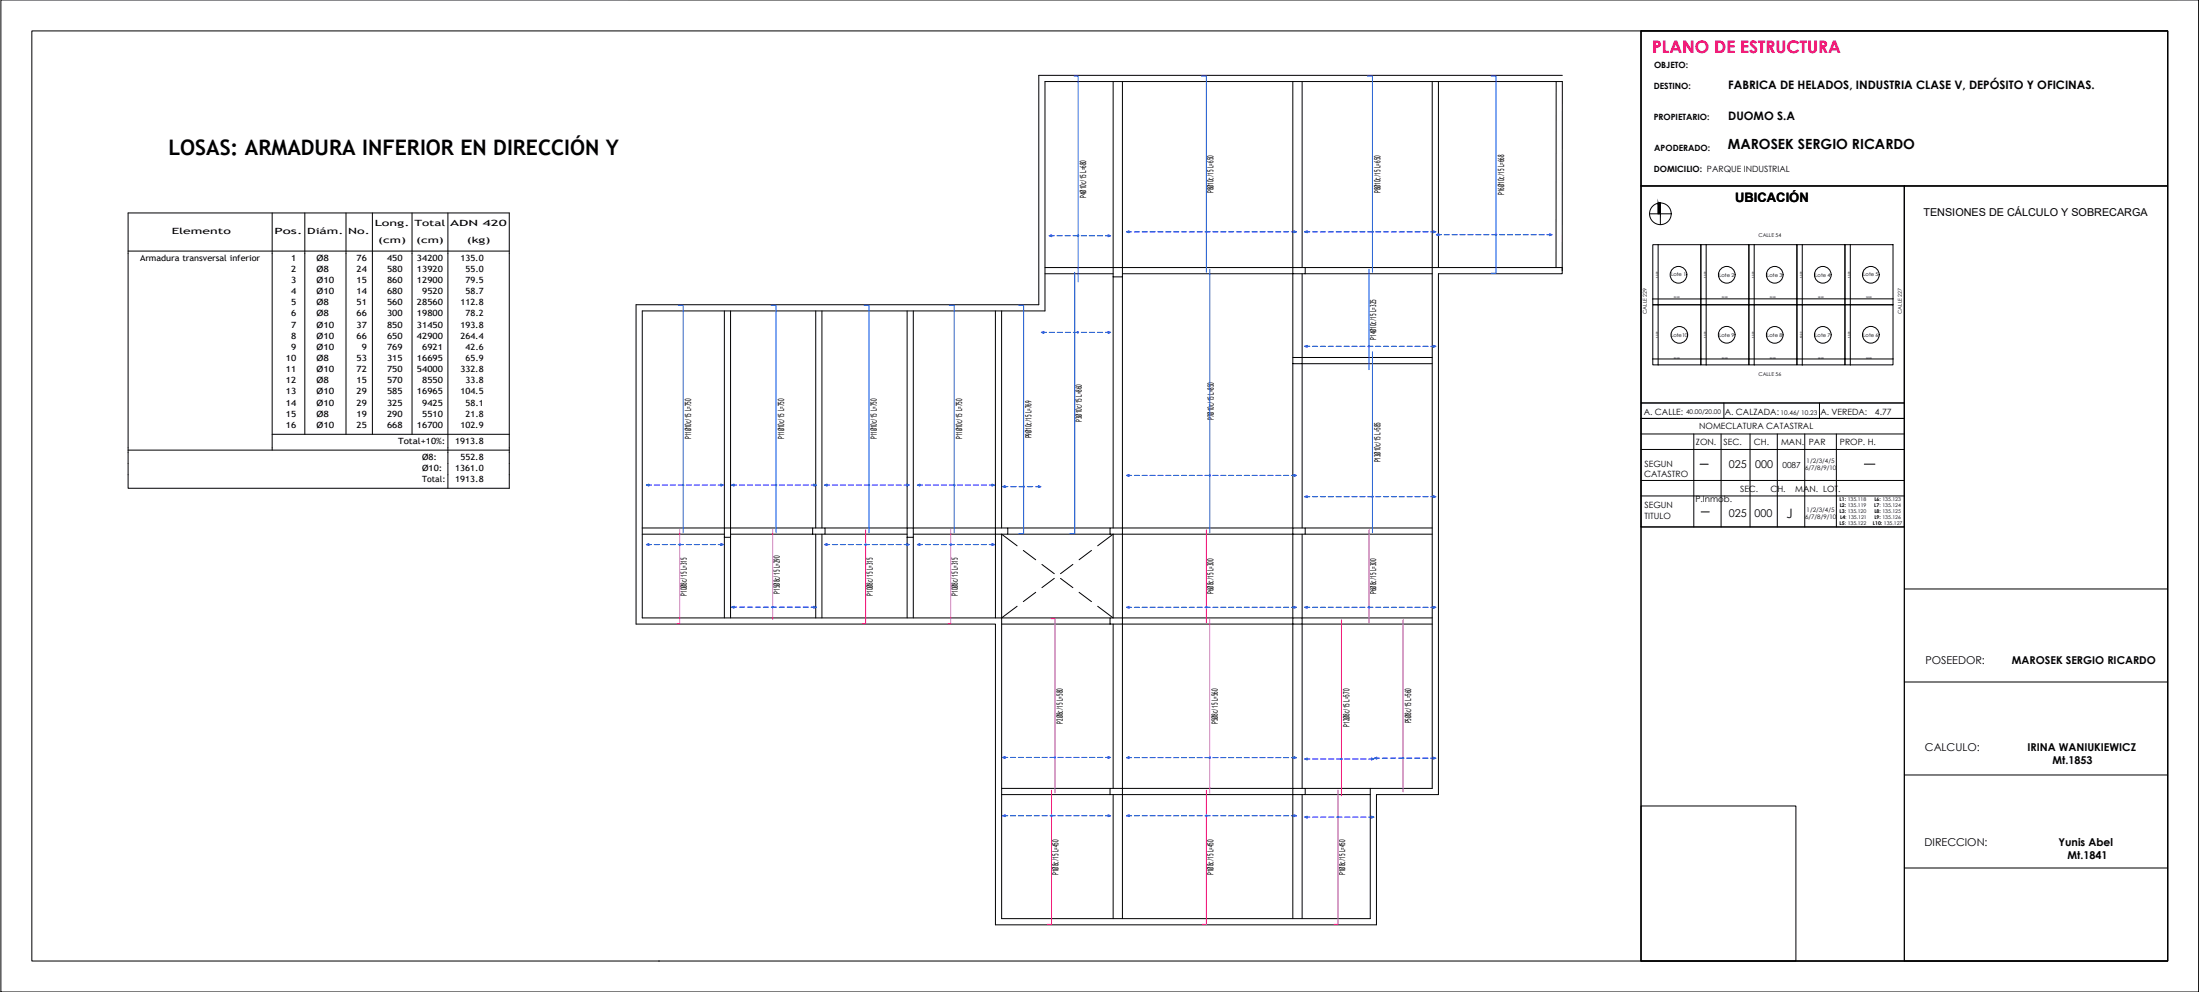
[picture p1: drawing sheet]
<svg xmlns="http://www.w3.org/2000/svg" width="710mm" height="320mm" viewBox="0 0 710 320" stroke-linecap="round" stroke-linejoin="round" font-family="sans-serif">
<!-- layer: 0 -->
<g fill="none" stroke="#000" stroke-width=".32">
<path d="M.3 0h709.4v320h-709.4zM10.3 10h689.4v300h-689.4zM529.7 10h170v300h-170zM529.7 10h170v50h-170zM529.7 10v300M529.7 10h170v300h-170M529.7 60h85v70h-85zM529.7 60h170M614.7 60h85v250h-85zM614.7 60v250M533.5 78.9h15.5v19.4h-15.5zM535.2 78.9v38.8"/>
<path d="M549 78.9h15.5v19.4h-15.5zM550.7 78.9v38.8M564.5 78.9h15.5v19.4h-15.5zM566.2 78.9v38.8M580 78.9h15.5v19.4h-15.5zM581.8 79l-.1 38.7M595.5 78.9h15.5v19.4h-15.5zM597.3 79v38.7M533.5 98.3h15.5v19.4h-15.5zM535.2 98.3h.1M549 98.3h15.5v19.4h-15.5zM549.1 96.4l-.1 .1"/>
<path d="M550.7 98.3h.1M564.5 98.3h15.5v19.4h-15.5zM564.6 96.4h-.1M566.2 98.3h.1M580 98.3h15.5v19.4h-15.5zM580.1 96.4h-.1M581.7 98.3l.1 .1M595.5 98.3h15.5v19.4h-15.5zM595.6 96.4h-.1M597.2 98.3h.1M611.1 96.4h-77.6M533.5 115.8h77.6"/>
<path d="M535.2 117.7h.1M549.1 115.8h-.1M550.7 117.7h.1M564.6 115.8h-.1M566.2 117.7h.1M580.1 115.8h-.1M595.6 115.8h-.1M529.7 130h85v5h-85zM529.7 135h85v35h-85zM529.7 135h85M529.7 140h85M546.7 140v30"/>
<path d="M555.6 140v30M556.5 130v5M564.9 140v30M573.7 140v30M582.6 140v30M587.3 130v5M592.8 140v30M529.7 145h85M529.7 155h85M529.7 160h85M529.7 170h85M614.7 190h85"/>
<path d="M614.7 220h85M529.7 260h50v50h-50zM614.7 250h85M614.7 280h85"/>
<circle cx="541.8" cy="88.6" r="2.69"/>
<circle cx="557.4" cy="88.6" r="2.69"/>
<circle cx="572.9" cy="88.6" r="2.69"/>
<circle cx="588.4" cy="88.6" r="2.69"/>
<circle cx="603.9" cy="88.6" r="2.69"/>
<circle cx="542.1" cy="108" r="2.69"/>
<circle cx="557.4" cy="108" r="2.69"/>
<circle cx="572.9" cy="108" r="2.69"/>
<circle cx="588.4" cy="108" r="2.69"/>
<circle cx="603.9" cy="108" r="2.69"/>
</g>
<!-- layer: VISTAS -->
<g fill="#000" stroke="#000" stroke-width=".32">
<path d="M535.6 65.5h.4z"/>
<path d="M535.6 65.5h.4zM535.2 65.5h.8z"/>
<path d="M535.2 65.5l.8 3.5v-3.5zM535.2 65.5l.8 3.5h-.8z"/>
</g>
<!-- layer: SILUETA DE SUPERFICIES -->
<g fill="none" stroke="#000" stroke-width=".32">
<path d="M532.5 69h6.9M535.2 65.5v3.5M536 65.5v7"/>
<circle cx="536" cy="69" r="3.5"/>
</g>
<!-- layer: plano 01 -->
<path d="M548.8 149.7h2.6M601.8 149.7h3.4M549.1 165.1h2.7" fill="none" stroke="#000" stroke-width=".32"/>
<!-- layer: 0 -->
<path d="M202.7 0h500" fill="none" stroke="#808080" stroke-width=".32"/>
<!-- layer: A-VISTA MUROS -->
<g fill="none" stroke="#000" stroke-width=".32">
<path d="M359.3 26.3v60h-22M362.3 26.3v60h55v-60M420.3 26.3v60M462.3 26.3v228h-41M464.3 26.3v60M502.3 26.3v60M504.3 24.3h-169v74h-130v103h116v97h123v-42h20v-168h40v-2h-83M337.3 88.3h22M359.3 86.3h3v3h-3zM359.3 89.3v81M362.3 89.3v81h55v-53M362.3 88.3h55"/>
<path d="M417.3 86.3h4v2h-4zM417.3 88.3v27M420.3 88.3v27h42M421.3 88.3h41M504.3 87.3v-61h-167v74h-130v99h151M233.8 100.3v70h-26.5M235.8 100.3v70h26.5M263.3 100.3v70M265.3 100.3v70M292.8 100.3v70h-26.5M294.8 100.3v70h26.5v-70M323.3 100.3v70"/>
<path d="M417.3 115.3h3v2h-3zM462.3 117.3h-42v53M207.3 172.3h26.5M233.8 170.3h2v3h-2zM233.8 173.3v26M235.8 172.3h26.5M235.8 173.3v26M262.3 170.3h4v2h-4zM263.3 172.3v27M265.3 172.3v27M266.3 172.3h26.5M292.8 170.3h2v3h-2z"/>
<path d="M292.8 173.3v26M294.8 172.3h26.5M294.8 173.3v26M321.3 170.3h4v2h-4zM321.3 172.3v27M323.3 172.3v124h119v-42M325.3 170.3h33M325.3 172.3h33M358.3 170.3h4v2h-4zM359.3 172.3v27M362.3 172.3h55v27h-55zM417.3 170.3h4v2h-4z"/>
<path d="M420.3 172.3v27h42M421.3 170.3h41M421.3 172.3h41M358.3 199.3h4v2h-4zM417.3 199.3h3v2h-3zM323.3 201.3h35M359.3 201.3v53M362.3 201.3h55v53h-55zM462.3 201.3h-42v53M323.3 254.3h35M323.3 256.3h35M358.3 254.3h4v2h-4z"/>
<path d="M359.3 256.3v40M417.3 254.3h4v2h-4zM417.3 256.3h-55v40M417.3 256.3v40M420.3 256.3v40M421.3 256.3h21"/>
</g>
<!-- layer: M-REFERENCIAS -->
<path d="M41.3 68.7h123.1v88.8h-123.1zM87.9 68.7v76.5M98.4 68.7v71.4M111.7 68.7v71.4M120.2 68.7v71.4M133 68.7v71.4M144.6 68.7v88.8M41.3 81h123.1M41.3 145.2h123.1M87.9 140.1h76.5" fill="none" stroke="#000" stroke-width=".32"/>
<!-- layer: PA_SIMB_HUEC -->
<path d="M323.3 172.3l5 3.8M330.3 177.5l4 3.1M352.3 177.5l-4 3.1M359.3 172.3l-5 3.7M328.3 195.6l-5 3.7M334.3 191.1l-4 2.9M336.3 182.1l4 3M340.3 186.6l-4 3M342.3 186.6l4 3M346.3 182l-4 3.1M348.3 191.1l4 3M354.3 195.6l5 3.7" fill="none" stroke="#000" stroke-width=".32"/>
<!-- layer: EH-BARRA 8mm VISTA -->
<g fill="none" stroke="#e713e0" stroke-width=".32">
<path d="M219.4 170.8v30.3h-1M249.4 170.8v29M279.4 170.8v30.3h-1M306.9 170.8v30.3h-1M389.4 170.8v30M441.9 170.8v30M339.2 199.5h1.3v56.3M390.5 199.8v56M433 199.8v56.9M452.9 199.8v55.6M339.4 254.8v43.3h-1.3M389.4 254.8v43.3h-1.3"/>
<path d="M431.9 254.8v43.3h-1.3"/>
</g>
<!-- layer: ARR_T_I_IG_LINEA -->
<g fill="none" stroke="#00f" stroke-width=".32">
<path d="M338.6 76l.8-.3v.7zM339.4 76h.9M341.2 76h1.7M343.8 76h1.7M346.4 76h1.7M349 76h1.7M351.6 76h1.7M354.2 76h1.7M356.8 76h.9M357.7 75.7l.8 .3-.8 .4zM363.6 74.8l.8-.3v.6zM364.4 74.8h.9"/>
<path d="M366.1 74.8h1.7M368.7 74.8h1.7M371.2 74.8h1.7M373.7 74.8h1.7M376.3 74.8h1.7M378.8 74.8h1.7M381.3 74.8h1.7M383.9 74.8h1.7M386.4 74.8h1.7M388.9 74.8h1.7M391.5 74.8h1.7M394 74.8h1.7"/>
<path d="M396.6 74.8h1.6M399.1 74.8h1.7M401.6 74.8h1.7M404.2 74.8h1.6M406.7 74.8h1.7M409.2 74.8h1.7M411.8 74.8h1.6M414.3 74.8h1.7M416.8 74.8h.9M417.7 74.5l.8 .3-.8 .3zM421.1 74.8l.8-.3v.6zM421.9 74.8h.9"/>
<path d="M423.7 74.8h1.6M426.2 74.8h1.7M428.7 74.8h1.7M431.3 74.8h1.7M433.8 74.8h1.7M436.4 74.8h1.7M438.9 74.8h1.7M441.5 74.8h1.7M444 74.8h1.7M446.6 74.8h1.7M449.1 74.8h1.7M451.6 74.8h1.7"/>
<path d="M454.2 74.8h1.7M456.7 74.8h1.7M459.3 74.8h1.7M461.8 74.8h.9M462.7 74.5l.8 .3-.8 .3zM463.6 75.7l.8-.3v.6zM464.4 75.7h.9M466.2 75.7h1.7M468.7 75.7h1.7M471.3 75.7h1.7M473.8 75.7h1.7M476.4 75.7h1.7"/>
<path d="M478.9 75.7h1.7M481.5 75.7h1.7M484 75.7h1.7M486.6 75.7h1.7M489.1 75.7h1.7M491.7 75.7h1.7M494.2 75.7h1.7M496.8 75.7h1.7M499.3 75.7h.9M500.2 75.4l.8 .3-.8 .3zM336.1 107.2l.9-.3v.6zM337 107.2h.8"/>
<path d="M338.7 107.2h1.7M341.3 107.2h1.7M343.9 107.2h1.7M346.4 107.2h1.8M349 107.2h1.8M351.6 107.2h1.8M354.2 107.2h1.7M356.8 107.2h.9M357.7 106.9l.8 .3-.8 .3zM421.1 111.7l.8-.3v.6zM421.9 111.7h.9M423.7 111.7h1.6"/>
<path d="M426.2 111.7h1.7M428.7 111.7h1.7M431.3 111.7h1.7M433.8 111.7h1.7M436.4 111.7h1.7M438.9 111.7h1.7M441.5 111.7h1.7M444 111.7h1.7M446.6 111.7h1.7M449.1 111.7h1.7M451.6 111.7h1.7M454.2 111.7h1.7"/>
<path d="M456.7 111.7h1.7M459.3 111.7h1.7M461.8 111.7h.9M462.7 111.4l.8 .3-.8 .3zM208.6 156.5l.9-.3v.6zM209.5 156.5h.8M211.2 156.5h1.7M213.8 156.5h1.7M216.3 156.5h1.7M218.9 156.5h1.7M221.5 156.5h1.7M224.1 156.5h1.7"/>
<path d="M226.7 156.5h1.7M229.2 156.5h1.8M231.8 156.5h.9M232.7 156.2l.8 .3-.8 .3zM236.1 156.5l.9-.3v.6zM237 156.5h.8M238.7 156.5h1.7M241.2 156.5h1.8M243.8 156.5h1.7M246.4 156.5h1.7M249 156.5h1.7M251.5 156.5h1.7"/>
<path d="M254.1 156.5h1.7M256.7 156.5h1.7M259.2 156.5h1.8M261.8 156.5h.9M262.7 156.2l.8 .3-.8 .3zM266.1 156.5l.9-.3v.6zM267 156.5h.8M268.7 156.5h1.7M271.2 156.5h1.8M273.8 156.5h1.7M276.4 156.5h1.7M279 156.5h1.7"/>
<path d="M281.5 156.5h1.7M284.1 156.5h1.7M286.7 156.5h1.7M289.2 156.5h1.8M291.8 156.5h.9M292.7 156.2l.8 .3-.8 .3zM296.1 156.5l.8-.3v.6zM296.9 156.5h.9M298.7 156.5h1.7M301.3 156.5h1.7M303.8 156.5h1.8M306.4 156.5h1.7"/>
<path d="M309 156.5h1.7M311.6 156.5h1.7M314.2 156.5h1.7M316.7 156.5h1.8M319.3 156.5h.9M320.2 156.2l.8 .3-.8 .3zM323.6 157l.9-.3v.6zM324.5 157h.8M326.2 157h1.8M328.9 157h1.8M331.6 157h1.8M334.3 157h.9"/>
<path d="M335.2 156.7l.8 .3-.8 .3zM363.6 153.3l.8-.3v.7zM364.4 153.3h.9M366.1 153.3h1.7M368.7 153.3h1.7M371.2 153.3h1.7M373.7 153.3h1.7M376.3 153.3h1.7M378.8 153.3h1.7M381.3 153.3h1.7M383.9 153.3h1.7M386.4 153.3h1.7"/>
<path d="M388.9 153.3h1.7M391.5 153.3h1.7M394 153.3h1.7M396.6 153.3h1.6M399.1 153.3h1.7M401.6 153.3h1.7M404.2 153.3h1.6M406.7 153.3h1.7M409.2 153.3h1.7M411.8 153.3h1.6M414.3 153.3h1.7M416.8 153.3h.9"/>
<path d="M417.7 153l.8 .3-.8 .4zM462.7 159.9l.8 .3-.8 .3zM208.6 175.7l.9-.4v.7zM209.5 175.7h.8M211.2 175.7h1.7M213.8 175.7h1.7M216.3 175.7h1.7M218.9 175.7h1.7M221.5 175.7h1.7M224.1 175.7h1.7M226.7 175.7h1.7M229.2 175.7h1.8"/>
<path d="M231.8 175.7h.9M232.7 175.3l.8 .4-.8 .3zM266.1 175.7l.9-.4v.7zM267 175.7h.8M268.7 175.7h1.7M271.2 175.7h1.8M273.8 175.7h1.7M276.4 175.7h1.7M279 175.7h1.7M281.5 175.7h1.7M284.1 175.7h1.7M286.7 175.7h1.7"/>
<path d="M289.2 175.7h1.8M291.8 175.7h.9M292.7 175.3l.8 .4-.8 .3zM296.1 175.7l.8-.4v.7zM296.9 175.7h.9M298.7 175.7h1.7M301.3 175.7h1.7M303.8 175.7h1.8M306.4 175.7h1.7M309 175.7h1.7M311.6 175.7h1.7M314.2 175.7h1.7"/>
<path d="M316.7 175.7h1.8M319.3 175.7h.9M320.2 175.3l.8 .4-.8 .3zM421.1 160.2l.8-.3v.6zM421.9 160.2h.9M423.7 160.2h1.6M426.2 160.2h1.7M428.7 160.2h1.7M431.3 160.2h1.7M433.8 160.2h1.7M436.4 160.2h1.7M438.9 160.2h1.7"/>
<path d="M441.5 160.2h1.7M444 160.2h1.7M446.6 160.2h1.7M449.1 160.2h1.7M451.6 160.2h1.7M454.2 160.2h1.7M456.7 160.2h1.7M459.3 160.2h1.7M461.8 160.2h.9M236.1 195.8l.9-.3v.7zM237 195.8h.8M238.7 195.8h1.7"/>
<path d="M241.2 195.8h1.8M243.8 195.8h1.7M246.4 195.8h1.7M249 195.8h1.7M251.5 195.8h1.7M254.1 195.8h1.7M256.7 195.8h1.7M259.2 195.8h1.8M261.8 195.8h.9M262.7 195.5l.8 .3-.8 .4zM363.6 195.9l.8-.3v.6zM364.4 195.9h.9"/>
<path d="M366.1 195.9h1.7M368.7 195.9h1.7M371.2 195.9h1.7M373.7 195.9h1.7M376.3 195.9h1.7M378.8 195.9h1.7M381.3 195.9h1.7M383.9 195.9h1.7M386.4 195.9h1.7M388.9 195.9h1.7M391.5 195.9h1.7M394 195.9h1.7"/>
<path d="M396.6 195.9h1.6M399.1 195.9h1.7M401.6 195.9h1.7M404.2 195.9h1.6M406.7 195.9h1.7M409.2 195.9h1.7M411.8 195.9h1.6M414.3 195.9h1.7M416.8 195.9h.9M417.7 195.6l.8 .3-.8 .3zM421.1 195.9l.8-.3v.6zM421.9 195.9h.9"/>
<path d="M423.7 195.9h1.6M426.2 195.9h1.7M428.7 195.9h1.7M431.3 195.9h1.7M433.8 195.9h1.7M436.4 195.9h1.7M438.9 195.9h1.7M441.5 195.9h1.7M444 195.9h1.7M446.6 195.9h1.7M449.1 195.9h1.7M451.6 195.9h1.7"/>
<path d="M454.2 195.9h1.7M456.7 195.9h1.7M459.3 195.9h1.7M461.8 195.9h.9M462.7 195.6l.8 .3-.8 .3zM323.6 244.3l.9-.3v.6zM324.5 244.3h.8M326.2 244.3h1.7M328.7 244.3h1.7M331.3 244.3h1.7M333.8 244.3h1.7M336.4 244.3h1.7"/>
<path d="M338.9 244.3h1.7M341.5 244.3h1.7M344 244.3h1.7M346.6 244.3h1.7M349.2 244.3h1.7M351.7 244.3h1.7M354.3 244.3h1.7M356.8 244.3h.9M357.7 244l.8 .3-.8 .3zM363.6 244.4l.8-.3v.6zM364.4 244.4h.9M366.1 244.4h1.7"/>
<path d="M368.7 244.4h1.7M371.2 244.4h1.7M373.7 244.4h1.7M376.3 244.4h1.7M378.8 244.4h1.7M381.3 244.4h1.7M383.9 244.4h1.7M386.4 244.4h1.7M388.9 244.4h1.7M391.5 244.4h1.7M394 244.4h1.7M396.6 244.4h1.6"/>
<path d="M399.1 244.4h1.7M401.6 244.4h1.7M404.2 244.4h1.6M406.7 244.4h1.7M409.2 244.4h1.7M411.8 244.4h1.6M414.3 244.4h1.7M416.8 244.4h.9M417.7 244.1l.8 .3-.8 .3zM421.1 244.8l.8-.3v.6zM421.9 244.8h.9M423.7 244.8h1.7"/>
<path d="M426.3 244.8h1.7M428.9 244.8h1.7M431.5 244.8h1.7M434 244.8h1.8M436.6 244.8h1.8M439.2 244.8h1.7M441.8 244.8h.9M442.7 244.5l.8 .3-.8 .3zM443.6 244.6l.8-.4v.7zM444.4 244.6h.9M446.2 244.6h1.7M448.8 244.6h1.7"/>
<path d="M451.4 244.6h1.7M454 244.6h1.7M456.6 244.6h1.7M459.2 244.6h1.7M461.8 244.6h.9M462.7 244.2l.8 .4-.8 .3zM323.6 263.1l.9-.3v.6zM324.5 263.1h.8M326.2 263.1h1.7M328.7 263.1h1.7M331.3 263.1h1.7M333.8 263.1h1.7"/>
<path d="M336.4 263.1h1.7M338.9 263.1h1.7M341.5 263.1h1.7M344 263.1h1.7M346.6 263.1h1.7M349.2 263.1h1.7M351.7 263.1h1.7M354.3 263.1h1.7M356.8 263.1h.9M357.7 262.8l.8 .3-.8 .3zM363.6 263.1l.8-.3v.6zM364.4 263.1h.9"/>
<path d="M366.1 263.1h1.7M368.7 263.1h1.7M371.2 263.1h1.7M373.7 263.1h1.7M376.3 263.1h1.7M378.8 263.1h1.7M381.3 263.1h1.7M383.9 263.1h1.7M386.4 263.1h1.7M388.9 263.1h1.7M391.5 263.1h1.7M394 263.1h1.7"/>
<path d="M396.6 263.1h1.6M399.1 263.1h1.7M401.6 263.1h1.7M404.2 263.1h1.6M406.7 263.1h1.7M409.2 263.1h1.7M411.8 263.1h1.6M414.3 263.1h1.7M416.8 263.1h.9M417.7 262.8l.8 .3-.8 .3zM421.1 263.6l.8-.3v.6zM421.9 263.6h.9"/>
<path d="M423.7 263.6h1.7M426.3 263.6h1.7M428.9 263.6h1.7M431.5 263.6h1.7M434 263.6h1.8M436.6 263.6h1.8M439.2 263.6h1.7M441.8 263.6h.9M442.7 263.3l.8 .3-.8 .3z"/>
<circle cx="348" cy="76" r=".2"/>
<circle cx="389.4" cy="74.8" r=".2"/>
<circle cx="443" cy="74.8" r=".2"/>
<circle cx="482.9" cy="75.7" r=".2"/>
<circle cx="347.9" cy="107.2" r=".2"/>
<circle cx="441.9" cy="111.7" r=".2"/>
<circle cx="220.5" cy="156.5" r=".2"/>
<circle cx="250.5" cy="156.5" r=".2"/>
<circle cx="280.5" cy="156.5" r=".2"/>
<circle cx="308" cy="156.5" r=".2"/>
<circle cx="330.4" cy="157" r=".2"/>
<circle cx="390.5" cy="153.3" r=".2"/>
<circle cx="219.4" cy="175.6" r=".2"/>
<circle cx="279.4" cy="175.6" r=".2"/>
<circle cx="306.9" cy="175.6" r=".2"/>
<circle cx="443" cy="160.2" r=".2"/>
<circle cx="249.4" cy="195.8" r=".2"/>
<circle cx="389.4" cy="195.9" r=".2"/>
<circle cx="441.9" cy="195.9" r=".2"/>
<circle cx="340.5" cy="244.3" r=".2"/>
<circle cx="390.5" cy="244.4" r=".2"/>
<circle cx="433" cy="244.8" r=".2"/>
<circle cx="452.9" cy="244.5" r=".2"/>
<circle cx="339.4" cy="263.1" r=".2"/>
<circle cx="389.4" cy="263.1" r=".2"/>
<circle cx="431.9" cy="263.6" r=".2"/>
</g>
<!-- layer: EH-BARRA 10mm VISTA -->
<g fill="none" stroke="#135de7" stroke-width=".32">
<path d="M346.7 24.5h1.3v66.4M387.8 24.5h1.6v63.3M441.4 24.5h1.6v63.3M481.3 24.5h1.6v63.6h-1.6M218.9 98.4h1.6v73.4M248.9 98.4h1.6v73.4M278.9 98.4h1.6v73.4M306.4 98.4h1.6v73.4M328.8 98.4h1.6v73.7h-1.6M346.9 87.8v84.3h-1.6M390.5 86.8v85M441.9 86.8v32.4"/>
<path d="M443 113.4v58.4"/>
</g>
<text font-size="6.9" x="54.4" y="49.8">LOSAS: ARMADURA INFERIOR EN DIRECCIÓN Y</text>
<text font-size="5.6" fill="#f00" x="533.3" y="17">PLANO DE ESTRUCTURA</text>
<text font-size="4.5" x="557.7" y="48.2">MAROSEK SERGIO RICARDO</text>
<g font-size="4.2">
<text x="560.1" y="65.2">UBICACIÓN</text>
<text x="576.6" y="166.9">J</text>
</g>
<g font-size="3.8">
<text x="557.9" y="28.6">FABRICA DE HELADOS, INDUSTRIA CLASE V, DEPÓSITO Y OFICINAS.</text>
<text x="557.9" y="38.8">DUOMO S.A</text>
</g>
<g font-size="3.5">
<text x="620.9" y="69.7">TENSIONES DE CÁLCULO Y SOBRECARGA</text>
<text x="558" y="150.9">025</text>
<text x="566.6" y="150.9">000</text>
<text x="558" y="166.8">025</text>
<text x="566.4" y="166.8">000</text>
<text x="621.5" y="214.2">POSEEDOR:</text>
<text x="649.4" y="214.2">MAROSEK SERGIO RICARDO</text>
<text x="621.3" y="242.3">CALCULO:</text>
<text x="654.4" y="242.3">IRINA WANIUKIEWICZ</text>
<text x="662.5" y="246.5">Mt.1853</text>
<text x="621.2" y="272.8">DIRECCION:</text>
<text x="664.4" y="272.8">Yunis Abel</text>
<text x="667.4" y="277">Mt.1841</text>
</g>
<g font-size="2.8">
<text x="533.9" y="22">OBJETO:</text>
<text x="533.8" y="28.7">DESTINO:</text>
<text x="533.8" y="38.8">PROPIETARIO:</text>
<text x="534" y="48.8">APODERADO:</text>
<text x="533.8" y="55.6">DOMICILIO: PARQUE INDUSTRIAL</text>
<text x="350.6" y="63.8" transform="rotate(-90 350.6 63.8)">P4Ø10c/15 L=680</text>
<text x="391.7" y="62.3" transform="rotate(-90 391.7 62.3)">P8Ø10c/15 L=650</text>
<text x="445.6" y="62.3" transform="rotate(-90 445.6 62.3)">P8Ø10c/15 L=650</text>
<text x="485.5" y="62.9" transform="rotate(-90 485.5 62.9)">P16Ø10c/15 L=668</text>
<text x="55.4" y="75.6">Elemento</text>
<text x="88.6" y="75.6">Pos.</text>
<text x="99.1" y="75.6">Diám.</text>
<text x="112.4" y="75.6">No.</text>
<text x="121" y="72.9">Long.</text>
<text x="133.8" y="72.9">Total</text>
<text x="145.3" y="72.9">ADN 420</text>
<text x="122.1" y="78.3">(cm)</text>
<text x="134.3" y="78.3">(cm)</text>
<text x="150.6" y="78.3">(kg)</text>
<text x="45.2" y="84">Armadura transversal inferior</text>
<text x="94" y="84">1</text>
<text x="94" y="87.6">2</text>
<text x="102.2" y="84">Ø8</text>
<text x="102.2" y="87.6">Ø8</text>
<text x="115.1" y="84">76</text>
<text x="115.1" y="87.6">24</text>
<text x="124.9" y="84">450</text>
<text x="124.9" y="87.6">580</text>
<text x="134.6" y="84">34200</text>
<text x="134.6" y="87.6">13920</text>
<text x="148.6" y="84">135.0</text>
<text x="150.3" y="87.6">55.0</text>
<text x="94" y="91.2">3</text>
<text x="94" y="94.8">4</text>
<text x="102.2" y="91.2">Ø10</text>
<text x="102.2" y="94.8">Ø10</text>
<text x="115.1" y="91.2">15</text>
<text x="115.1" y="94.8">14</text>
<text x="124.9" y="91.2">860</text>
<text x="124.9" y="94.8">680</text>
<text x="134.6" y="91.2">12900</text>
<text x="136.3" y="94.8">9520</text>
<text x="150.3" y="91.2">79.5</text>
<text x="150.3" y="94.8">58.7</text>
<text x="94" y="98.4">5</text>
<text x="102.2" y="98.4">Ø8</text>
<text x="115.1" y="98.4">51</text>
<text x="124.9" y="98.4">560</text>
<text x="134.6" y="98.4">28560</text>
<text x="148.6" y="98.4">112.8</text>
<text x="94" y="102">6</text>
<text x="94" y="105.6">7</text>
<text x="102.2" y="102">Ø8</text>
<text x="102.2" y="105.6">Ø10</text>
<text x="115.1" y="102">66</text>
<text x="115.1" y="105.6">37</text>
<text x="124.9" y="102">300</text>
<text x="124.9" y="105.6">850</text>
<text x="134.6" y="102">19800</text>
<text x="134.6" y="105.6">31450</text>
<text x="148.6" y="105.6">193.8</text>
<text x="150.3" y="102">78.2</text>
<text x="94" y="109.2">8</text>
<text x="94" y="112.8">9</text>
<text x="102.2" y="109.2">Ø10</text>
<text x="102.2" y="112.8">Ø10</text>
<text x="115.1" y="109.2">66</text>
<text x="116.8" y="112.8">9</text>
<text x="124.9" y="109.2">650</text>
<text x="124.9" y="112.8">769</text>
<text x="134.6" y="109.2">42900</text>
<text x="136.3" y="112.8">6921</text>
<text x="148.6" y="109.2">264.4</text>
<text x="150.3" y="112.8">42.6</text>
<text x="444.2" y="109.6" transform="rotate(-90 444.2 109.6)">P14Ø10c/15 L=325</text>
<text x="92.3" y="116.4">10</text>
<text x="102.2" y="116.4">Ø8</text>
<text x="115.1" y="116.4">53</text>
<text x="124.9" y="116.4">315</text>
<text x="134.6" y="116.4">16695</text>
<text x="150.3" y="116.4">65.9</text>
<text x="92.3" y="120">11</text>
<text x="92.3" y="123.6">12</text>
<text x="102.2" y="120">Ø10</text>
<text x="102.2" y="123.6">Ø8</text>
<text x="115.1" y="120">72</text>
<text x="115.1" y="123.6">15</text>
<text x="124.9" y="120">750</text>
<text x="124.9" y="123.6">570</text>
<text x="134.6" y="120">54000</text>
<text x="136.3" y="123.6">8550</text>
<text x="148.6" y="120">332.8</text>
<text x="150.3" y="123.6">33.8</text>
<text x="92.3" y="127.2">13</text>
<text x="92.3" y="130.8">14</text>
<text x="102.2" y="127.2">Ø10</text>
<text x="102.2" y="130.8">Ø10</text>
<text x="115.1" y="127.2">29</text>
<text x="115.1" y="130.8">29</text>
<text x="124.9" y="127.2">585</text>
<text x="124.9" y="130.8">325</text>
<text x="134.6" y="127.2">16965</text>
<text x="136.3" y="130.8">9425</text>
<text x="148.6" y="127.2">104.5</text>
<text x="150.3" y="130.8">58.1</text>
<text x="92.3" y="134.4">15</text>
<text x="102.2" y="134.4">Ø8</text>
<text x="115.1" y="134.4">19</text>
<text x="124.9" y="134.4">290</text>
<text x="136.3" y="134.4">5510</text>
<text x="150.3" y="134.4">21.8</text>
<text x="349.2" y="136.1" transform="rotate(-90 349.2 136.1)">P3Ø10c/15 L=860</text>
<text x="391.8" y="135.4" transform="rotate(-90 391.8 135.4)">P7Ø10c/15 L=850</text>
<text x="530.6" y="134">A. CALLE:</text>
<text x="556.8" y="133.8">A. CALZADA:</text>
<text x="587.6" y="133.8">A. VEREDA:</text>
<text x="605.2" y="133.8">4.77</text>
<text x="92.3" y="138">16</text>
<text x="102.2" y="138">Ø10</text>
<text x="115.1" y="138">25</text>
<text x="124.9" y="138">668</text>
<text x="128.5" y="143.1">Total+10%:</text>
<text x="134.6" y="138">16700</text>
<text x="146.9" y="143.1">1913.8</text>
<text x="148.6" y="138">102.9</text>
<text x="223.1" y="141.7" transform="rotate(-90 223.1 141.7)">P11Ø10c/15 L=750</text>
<text x="253.1" y="141.7" transform="rotate(-90 253.1 141.7)">P11Ø10c/15 L=750</text>
<text x="283.1" y="141.7" transform="rotate(-90 283.1 141.7)">P11Ø10c/15 L=750</text>
<text x="310.6" y="141.7" transform="rotate(-90 310.6 141.7)">P11Ø10c/15 L=750</text>
<text x="333" y="141.4" transform="rotate(-90 333 141.4)">P9Ø10c/15 L=769</text>
<text x="547.4" y="143.6">ZON.</text>
<text x="548.5" y="138.2">NOMECLATURA CATASTRAL</text>
<text x="556.3" y="143.6">SEC.</text>
<text x="566.1" y="143.6">CH.</text>
<text x="574.9" y="143.6">MAN. PAR</text>
<text x="593.9" y="143.6">PROP. H.</text>
<text x="136.3" y="148.2">Ø8:</text>
<text x="148.6" y="148.2">552.8</text>
<text x="445.6" y="149.2" transform="rotate(-90 445.6 149.2)">P13Ø10c/15 L=585</text>
<text x="136.3" y="151.8">Ø10:</text>
<text x="136.3" y="155.4">Total:</text>
<text x="146.9" y="151.8">1361.0</text>
<text x="146.9" y="155.4">1913.8</text>
<text x="530.7" y="153.9">CATASTRO</text>
<text x="530.8" y="150.5">SEGUN</text>
<text x="561.7" y="158.6">SEC.</text>
<text x="571.4" y="158.6">CH.</text>
<text x="579.5" y="158.6">MAN. LOT.</text>
<text x="530.8" y="167.4">TITULO</text>
<text x="530.8" y="164">SEGUN</text>
<text x="547.3" y="162">P.Inmob.</text>
<text x="251.7" y="191.4" transform="rotate(-90 251.7 191.4)">P15Ø8c/15 L=290</text>
<text x="391.7" y="191.5" transform="rotate(-90 391.7 191.5)">P6Ø8c/15 L=300</text>
<text x="444.2" y="191.5" transform="rotate(-90 444.2 191.5)">P6Ø8c/15 L=300</text>
<text x="221.7" y="192.1" transform="rotate(-90 221.7 192.1)">P10Ø8c/15 L=315</text>
<text x="281.7" y="192.1" transform="rotate(-90 281.7 192.1)">P10Ø8c/15 L=315</text>
<text x="309.2" y="192.1" transform="rotate(-90 309.2 192.1)">P10Ø8c/15 L=315</text>
<text x="343.1" y="233.4" transform="rotate(-90 343.1 233.4)">P2Ø8c/15 L=580</text>
<text x="393.1" y="233.5" transform="rotate(-90 393.1 233.5)">P5Ø8c/15 L=560</text>
<text x="455.5" y="233.3" transform="rotate(-90 455.5 233.3)">P5Ø8c/15 L=560</text>
<text x="435.6" y="234.4" transform="rotate(-90 435.6 234.4)">P12Ø8c/15 L=570</text>
<text x="341.7" y="282.2" transform="rotate(-90 341.7 282.2)">P1Ø8c/15 L=450</text>
<text x="391.7" y="282.2" transform="rotate(-90 391.7 282.2)">P1Ø8c/15 L=450</text>
<text x="434.2" y="282.2" transform="rotate(-90 434.2 282.2)">P1Ø8c/15 L=450</text>
</g>
<text font-size="2.7" x="575.4" y="150.9">0087</text>
<g font-size="2.1">
<text x="544.2" y="133.7">40.00/20.00</text>
<text x="574.7" y="133.7">10.46/ 10.23</text>
</g>
<g font-size="2">
<text x="583.2" y="149.3">1/2/3/4/5</text>
<text x="582.7" y="151.6">6/7/8/9/10</text>
<text x="582.7" y="167.3">6/7/8/9/10</text>
<text x="583.2" y="165">1/2/3/4/5</text>
</g>
<g font-size="1.7">
<text x="567.6" y="76.5">CALLE 54</text>
<text x="539.4" y="89.2">Lote 1</text>
<text x="554.9" y="89.2">Lote 2</text>
<text x="570.4" y="89.2">Lote 3</text>
<text x="585.9" y="89.2">Lote 4</text>
<text x="601.4" y="89.2">Lote 5</text>
<text x="531.5" y="101.2" transform="rotate(-90 531.5 101.2)">CALLE 229</text>
<text x="613.9" y="101.2" transform="rotate(-90 613.9 101.2)">CALLE 227</text>
<text x="539.4" y="108.6">Lote10</text>
<text x="554.9" y="108.6">Lote 9</text>
<text x="570.4" y="108.6">Lote 8</text>
<text x="585.9" y="108.6">Lote 7</text>
<text x="601.4" y="108.6">Lote 6</text>
<text x="567.6" y="121.2">CALLE 56</text>
<text x="593.8" y="161.5">L1: 135.118</text>
<text x="605" y="161.5">L6: 135.123</text>
<text x="593.8" y="165.4">L3: 135.120</text>
<text x="593.8" y="163.5">L2: 135.119</text>
<text x="594" y="167.4">L4: 135.121</text>
<text x="605" y="163.5">L7: 135.124</text>
<text x="605" y="165.4">L8: 135.125</text>
<text x="605" y="167.4">L9: 135.126</text>
<text x="593.8" y="169.3">L5: 135.122</text>
<text x="604.6" y="169.3">L10: 135.127</text>
</g>
<g font-size=".8">
<text x="535.1" y="89.5" transform="rotate(-90 535.1 89.5)">40.00</text>
<text x="550.6" y="89.5" transform="rotate(-90 550.6 89.5)">40.00</text>
<text x="566.1" y="89.5" transform="rotate(-90 566.1 89.5)">40.00</text>
<text x="581.6" y="89.6" transform="rotate(-90 581.6 89.6)">40.00</text>
<text x="597.1" y="89.5" transform="rotate(-90 597.1 89.5)">40.00</text>
<text x="540.3" y="96.3">32.00</text>
<text x="555.8" y="96.2">32.00</text>
<text x="571.3" y="96.2">32.00</text>
<text x="586.8" y="96.2">32.00</text>
<text x="602.3" y="96.2">32.00</text>
<text x="535.1" y="108.9" transform="rotate(-90 535.1 108.9)">40.00</text>
<text x="550.6" y="108.9" transform="rotate(-90 550.6 108.9)">40.00</text>
<text x="566.1" y="108.9" transform="rotate(-90 566.1 108.9)">40.00</text>
<text x="581.6" y="109" transform="rotate(-90 581.6 109)">40.00</text>
<text x="597.1" y="108.9" transform="rotate(-90 597.1 108.9)">40.00</text>
<text x="540.3" y="115.6">32.00</text>
<text x="555.8" y="115.6">32.00</text>
<text x="571.3" y="115.6">32.00</text>
<text x="586.8" y="115.6">32.00</text>
<text x="602.3" y="115.6">32.00</text>
</g>
</svg>
